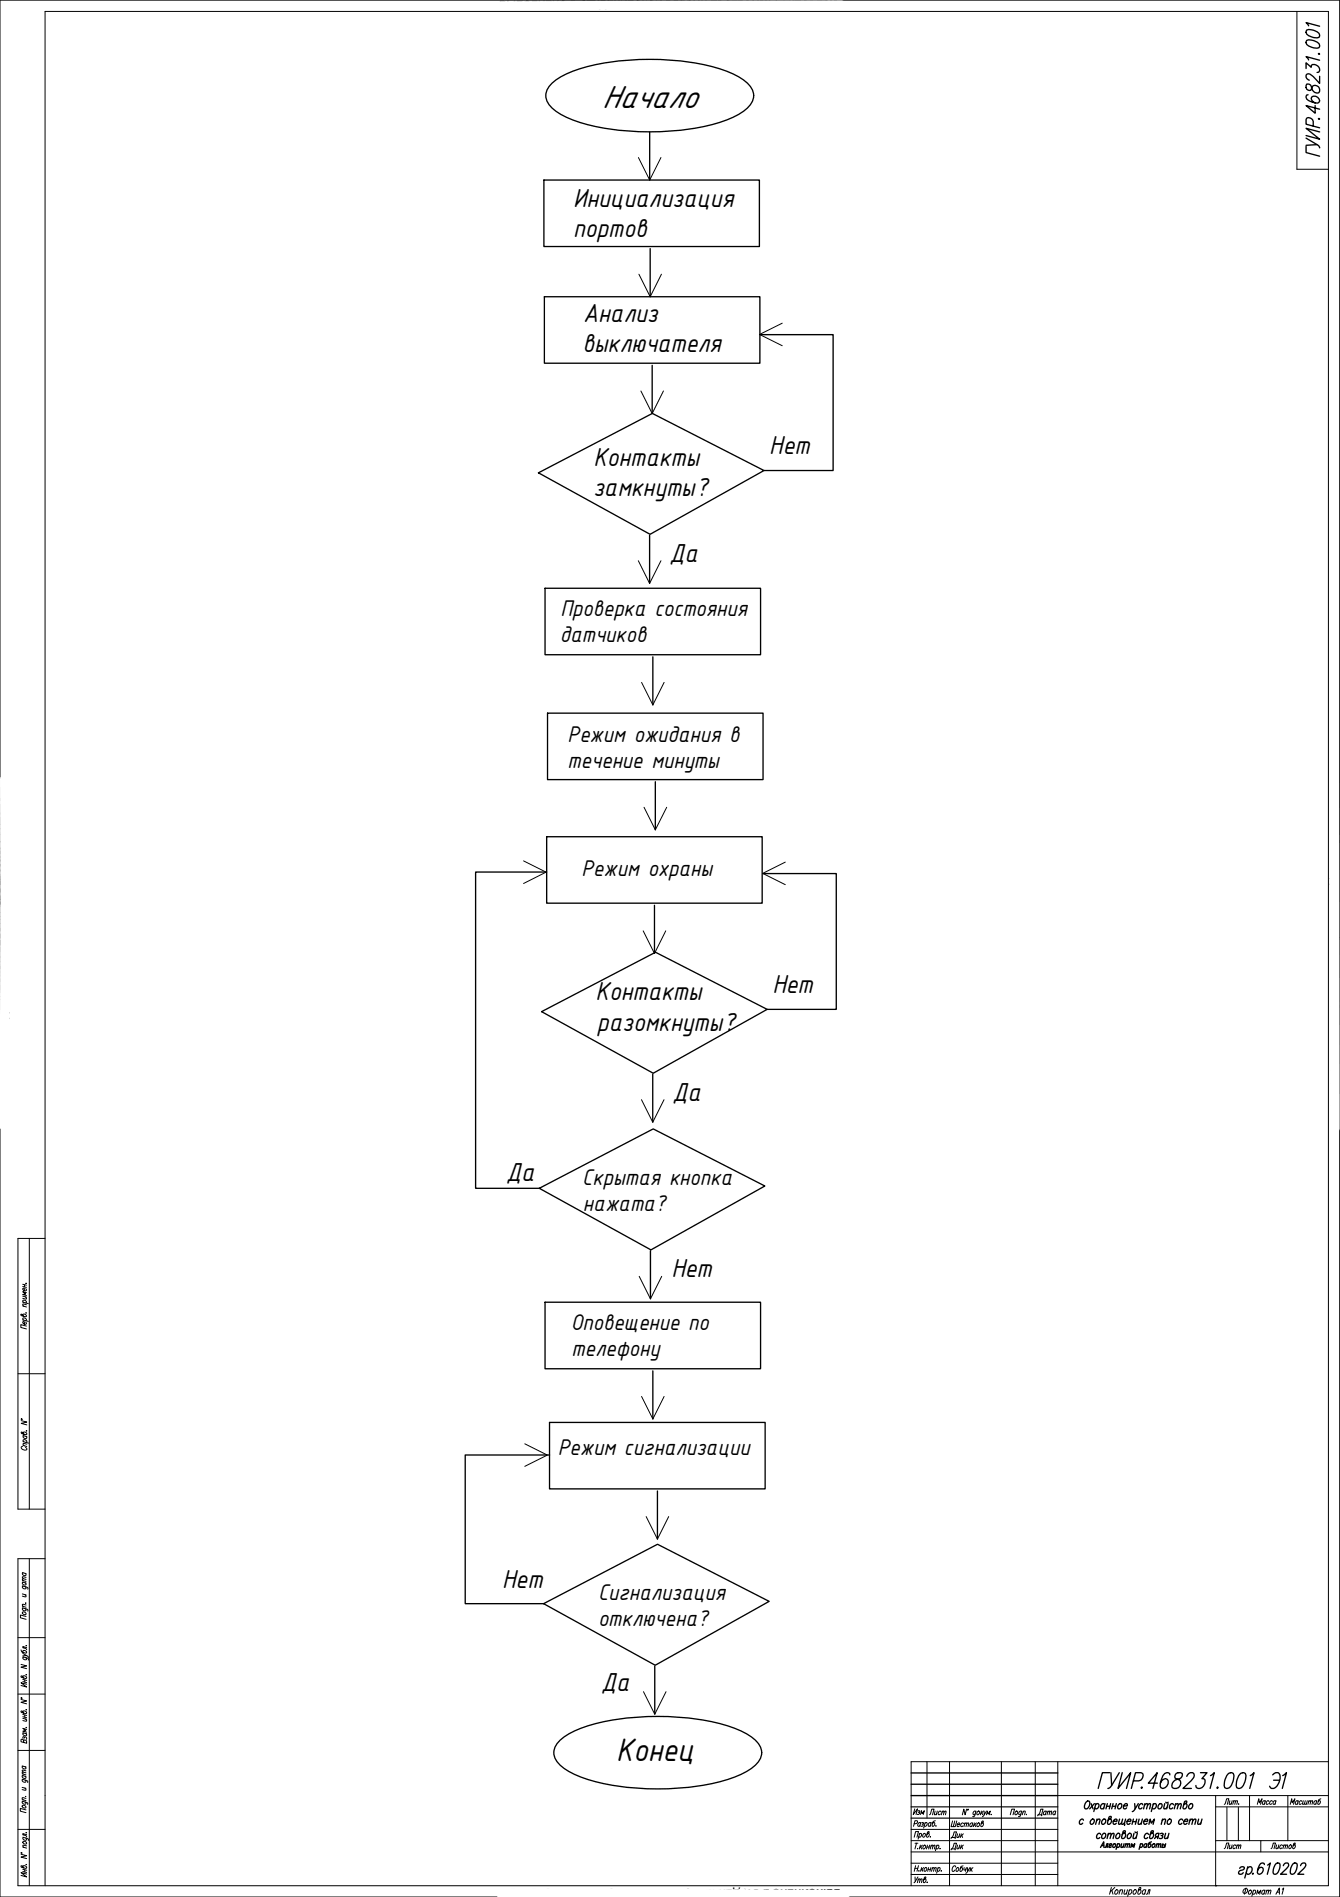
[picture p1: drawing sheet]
<svg xmlns="http://www.w3.org/2000/svg" width="594mm" height="841mm" viewBox="0 0 594 841" stroke-linecap="round" stroke-linejoin="round" font-family="sans-serif">
<!-- layer: KONTUR -->
<path d="M0 .1h593.9v840.9h-593.9z" fill="none" stroke="#000" stroke-width=".44"/>
<g fill="none" stroke="#000" stroke-width=".44">
<path d="M575 5.1v69.9h13.9M283 69.8l5 10 5-10M283.3 121.6l4.9 10 5-10M346.8 143.3l-10 5 10 5M284.1 173.3l5 10 5-10M283 248.6l5 10 5-10M284.4 302.5l5 10 5-10M285.5 357.9l5 10 5.1-10M232.1 381.7l10 5-10 5M348.1 382.2l-9.9 5 9.9 5M285.2 412.7l5 10 4.9-10M284.4 487.5l5 10 5-10"/>
<path d="M13 549v120.1M20 549h-12v120.1h12M283.4 565.9l5 9.9 5-9.9M8 609h12M284.4 619.1l5 10 5-10M232.7 640.1l10 5-10 5M286.5 672.4l5 10 5-10M13 691v145M20 691h-12v145h580.9v-830.9h-568.9v830.9M8 726h12M8 751.1h12M285.3 750l5 10 5-10"/>
<path d="M8 776h12M411 781v25.1M421 781v55M443.9 781v55M459 781v55M469 781v55M469 796.1h119.9M538.9 796.1v39.9M554 796.1v19.9M570.9 796.1v19.9M588.9 781h-185v55M8 811.1h12"/>
<path d="M538.9 801.1h50M538.9 816h50M559 816v5M469 821h119.9"/>
</g>
<g fill="none" stroke="#000" stroke-width=".44">
<path d="M10.1 579l1.6 .4M10.1 577.3l2.5 .7M10.1 574.6l1.6 .5M10.1 569.4l1.6 .4M10.1 570.3l1.6 .5M10.4 577.4l-.3-.5a.76 .76 0 0 1 1.1-.4 .76 .76 0 0 1 .2 1.2M10.9 569.6v1M11.3 575l.4 .5-.1 .4-1.5-.3M11.4 571.3l.3 .5a.8 .8 0 0 1-1 .4 .8 .8 0 0 1-.4-1.1h.5v1.1M11.5 568.9l.2 .1zM11.7 578.5l-1.5-.4-.1 .5 .4 .5M11.7 573.1l-1.6-.4 1.3 .9-1.3 .3 1.6 .5"/>
<path d="M10.1 583.1a.78 .78 0 0 1 1-.4 .78 .78 0 0 1 .4 1.1l-2-.5-.3-.6 .4-.1 .8 1M10.1 585.2l2.5 .6M10.4 585.2l-.3-.4a.75 .75 0 0 1 1-.4 .75 .75 0 0 1 .3 1.1M11.4 586.1l.3 .5a.8 .8 0 0 1-1 .4 .8 .8 0 0 1-.4-1.1l.5 .1v1.1M11.5 582.1h.2zM11.7 587.9l-2.5-.6v1.2l2.5 .7M9.4 629.8l2.5 .7-2.5 .5 2.5 .7M9.4 629l.4 .4zM10.2 635.4a.8 .8 0 0 1 1.1-.4 .8 .8 0 0 1 .3 1l-2-.4-.2-.6 .6 .1 .6 .7M10.2 639.1l2.5 .7M10.2 636.5l1.7 .4M10.6 639.2l-.4-.4a.85 .85 0 0 1 1.1-.4 .85 .85 0 0 1 .5 1l-.3 .1"/>
<path d="M10.6 636.6l-.3 .1a.84 .84 0 0 0 .5 1 .84 .84 0 0 0 1.1-.4l-.4-.5M11.6 634.4h.3zM10 641.3h-.3a.77 .77 0 0 0-.2 1 .77 .77 0 0 0 .8 .4l1.5 .1 .1-.5-.6-.7M10.2 640.8l1.7 .5M11.9 640.3l-1.6-.3-.1 .4 .5 .6M9.9 697.2l1.7 .4M10.2 697.3l-.2 .1a.84 .84 0 0 0 .5 1.1 .84 .84 0 0 0 1.1-.5l-.4-.4M11.6 699.3l-1.6-.3 .4 .9M9.9 712.8l2.2 .7 .2 .8M9.9 703.1l2.2 .7 .2 .7M9.9 712.1l1.7 .4M9.9 706.7l1.7 .4"/>
<path d="M9.9 701.4l1.7 .4M9.9 700.7l1.7 .4M10 714.7a.95 .95 0 0 1 1.1 .1 .95 .95 0 0 1 .3 1 .97 .97 0 0 1-1-.1 .97 .97 0 0 1-.4-1zM10.2 712.9l-.1 .1a.8 .8 0 0 0 .4 1.1 .8 .8 0 0 0 1.1-.5l-.4-.4M10.2 703.2h-.1a.8 .8 0 0 0 .4 1.1 .8 .8 0 0 0 1.1-.4l-.4-.5M10.2 701.5l-.2 .1a.84 .84 0 0 0 .5 1 .84 .84 0 0 0 1.1-.4l-.4-.5M11.1 707l.5 .5-.2 .5-1.5-.4M11.3 710.7l.3 .1zM11.6 716.6l-2.5-.6v1.2l2.5 .7M11.6 711.6l-1.6-.3 .4 .9M11.6 700.2l-1.6-.3 .4 .9M9.3 737.9l2.5 .7-2.5 .5 2.5 .7"/>
<path d="M9.3 731.5l.6 1 1.8 .3a.84 .84 0 0 0-.5-1 .84 .84 0 0 0-1.1 .4l.4 .5M10.1 734.6l2.3 .6 .1 .8M10.1 733l1.7 1-1.7 .1M10.5 734.6l-.1 .1a.8 .8 0 0 0 .3 1.1 .8 .8 0 0 0 1.1-.4l-.4-.5M11.6 729.6h.2zM11.8 734l.8 .9M11.8 730.4l-1.7-.4v.5l1.2 .3 .5 .6M9.3 753.4l2.5 .7-2.5 .6 2.5 .7M9.4 752.7l.3 .3zM10.1 759a.8 .8 0 0 1 1.1-.4 .8 .8 0 0 1 .4 1.1l-2.1-.5-.2-.6 .6 .1 .6 .8M10.1 743.5a.79 .79 0 0 1 1.1-.4 .79 .79 0 0 1 .4 1l-2.1-.4-.2-.6h.6l.6 .8M10.1 744.5l1.7 .5"/>
<path d="M10.1 745.5l1.7 .5M11 744.8v1M11.6 758h.2zM11.6 742.4l.2 .1zM11.8 746.7l-2.5-.7 2.5 1.9-2.5-.6M10.1 768.2l1.7 .5M10.1 761.8l1.7 .4M10.1 760.1l1.7 .4M10.1 761.1l1.7 .4M10.5 771.7l-1-.6-.2 1.1 2.5 .7-.1-1.1-.7-.4-.5 .3v.8M10.5 768.3l-.3 .1a.84 .84 0 0 0 .5 1.1 .84 .84 0 0 0 1.1-.5l-.4-.4M10.8 770.3l.5-.2 .4 .2v.8"/>
<path d="M10.8 770.6l-.1-.5-.5-.2v.8M11 760.3v1M11.3 762.1l.5 .6-.1 .4-1.6-.3M11.6 765.8l.2 .1zM11.8 766.7l-1.7-.4 1.3 .9-1.3 .3 1.7 .5M9.8 798.6l2.3 .6 .1 .8M9.8 788.8l2.3 .7 .1 .8M9.8 797.8l1.7 .5M9.8 792.4l1.7 .4M9.8 787.1l1.7 .5M9.8 786.4l1.7 .5M9.8 782.9l1.7 .5"/>
<path d="M10.2 798.6l-.3 .2a.84 .84 0 0 0 .6 1 .84 .84 0 0 0 1-.4l-.4-.5M10.2 788.9l-.1 .1a.79 .79 0 0 0 .3 1.1 .79 .79 0 0 0 1.1-.5l-.4-.4M10.2 787.2a.79 .79 0 0 0-.1 1.1 .79 .79 0 0 0 1.2 .1l.2-.5-.4-.4M10.2 783l-.3 .2a.84 .84 0 0 0 .6 1 .84 .84 0 0 0 1-.5l-.4-.4M11 792.7l.5 .6-.1 .4-1.6-.3M11.3 796.4l.2 .1zM11.5 797.3l-1.6-.3-.1 .4 .5 .6M11.5 786l-1.6-.3-.1 .3 .5 .5M11.5 785.1l-1.6-.3-.1 .3 .5 .6M557.4 800l.7-2.5 .2 1.8 1.2-1.8-.7 2.5M560.9 798.7l-.1-.3a.77 .77 0 0 0-1.1 .5 .77 .77 0 0 0 .7 1l.2-.3M561 798.3l-.5 1.7"/>
<path d="M562.6 798.7l-.1-.3a.82 .82 0 0 0-1 .5 .82 .82 0 0 0 .4 1.1l.4-.4M564.1 798.7l-.1-.3a.82 .82 0 0 0-1 .5 .82 .82 0 0 0 .4 1.1l.4-.4M565.6 798.7l-.1-.3a.76 .76 0 0 0-1.1 .5 .76 .76 0 0 0 .7 1l.3-.3M565.7 798.3l-.4 1.7M9.9 800.5a.95 .95 0 0 1 1.1 0 .95 .95 0 0 1 .4 1 .95 .95 0 0 1-1.1 0 .95 .95 0 0 1-.4-1zM10.1 814.5l2.3 .7 .1 .8M10.1 818.9l1.7 .4M10.2 816.4a.97 .97 0 0 1 1.1 .1 .97 .97 0 0 1 .4 .9 .95 .95 0 0 1-1.1 0 .95 .95 0 0 1-.4-1zM10.5 814.6l-.1 .1a.79 .79 0 0 0 .3 1.1 .79 .79 0 0 0 1.1-.5l-.4-.4M11.5 802.4l-2.5-.7v1.3l2.5 .6M11.6 812.5l.2 .1zM11.8 818.4l-1.6-.4-.1 .5 .5 .6"/>
<path d="M11.8 813.4l-1.7-.5v.6l1.2 .3 .5 .6M405.3 814.5l.6-2.5h1.3l-.7 2.5M405.3 808.5l1.1-.1 .3-1.1-1.1-.1-.6 2.5M405.7 817.2h1.3M406.3 817.2l-.7 2.5M406.9 819.5h.1M407.6 813.2l.5-.4a.84 .84 0 0 1 .4 1.1 .84 .84 0 0 1-1 .5l-.2-.3M407.7 812.8l-.7 2.6M408.1 818l-.5 1.7M408.1 808.4l-.1-.3a.84 .84 0 0 0-1 .5 .84 .84 0 0 0 .4 1.1l.4-.4M408.2 808l-.4 1.7M408.2 818.8l.4 .9"/>
<path d="M408.6 808.1h.8l-.1 .5-.5 .1M408.9 818l-1.2 1.2M409.1 808.7a.6 .6 0 0 1 0 .9 .6 .6 0 0 1-.9 0M409.3 813.2l.4-.4a.84 .84 0 0 1 .5 1.1 .84 .84 0 0 1-1 .5zM409.6 818.2l.2-.2a.84 .84 0 0 1 .5 1.1 .84 .84 0 0 1-1.1 .5v-.8zM410.1 808.4l.4-.4a.84 .84 0 0 1 .4 1.1 .84 .84 0 0 1-1 .5l-.1-.3M410.2 808l-.7 2.5M411 818.9h.9M411.2 818l-.5 1.7M411.4 812.8a.79 .79 0 0 1 .5 1.1 .79 .79 0 0 1-1.1 .4l.4-2.1 .7-.2-.1 .6-.8 .6M412.2 818l-.5 1.7M412.5 814.3h.1"/>
<path d="M412.7 808.4l-.1-.3a.84 .84 0 0 0-1 .5 .84 .84 0 0 0 .4 1.1l.5-.4M412.7 818.5l.6-.5 .3 .2-.3 1.5M412.8 808l-.4 1.7M412.9 818l-.5 1.7M413.6 818.5l.6-.5 .3 .2-.3 1.5M414.7 807.2l-.9 .3-.5 1.9a.79 .79 0 0 0 1-.3 .79 .79 0 0 0-.4-1.1l-.4 .4M415 809.4h.1M415.3 818.4l.4-.4a.84 .84 0 0 1 .5 1.1 .84 .84 0 0 1-1.1 .5l-.1-.3M415.4 818l-.7 2.5M416.8 819.5h.1M422.3 807.3l-.7 2.5h1.9l.7-2.5M423.3 807.3l-.7 2.5"/>
<path d="M424.4 808.9h1l.1-.5a.77 .77 0 0 0-1.1 .4 .77 .77 0 0 0 .5 1l.4-.3M427.2 808.5l-.1-.2a.82 .82 0 0 0-1.1 .5 .82 .82 0 0 0 .5 1l.4-.3M427.7 808.6l.5-.4 .4 .1-.4 1.5M427.8 808.2l-.4 1.6M428.5 802.1l-.6 2.5-.6-2.5-.7 2.5M428.6 808.6l.5-.4 .4 .1-.4 1.5M429.1 802.1h.2l-.3 .5zM431.2 808.5l-.1-.2a.82 .82 0 0 0-1 .5 .82 .82 0 0 0 .4 1l.4-.3M431.3 808.2l-.5 1.6M432 808.2l-.5 1.6M432.2 808.9l.3 .9M432.6 803.3v-.2a.8 .8 0 0 0-1.1 .4 .8 .8 0 0 0 .4 1.1l.5-.4"/>
<path d="M432.7 802.9l-.7 2.3-.8 .1M432.9 808.2l-1.2 1.2M433.3 803.3l.4-.4a.75 .75 0 0 1 .5 1.1 .75 .75 0 0 1-1.1 .2zM433.3 808.5l.5-.3a.76 .76 0 0 1 .4 1 .76 .76 0 0 1-1.1 .3zM435.1 802.9l-.4 1.7M435.3 803.6l.4 1M435.5 808.2a.8 .8 0 0 1 .4 1 .8 .8 0 0 1-1.1 .4l.5-2 .6-.3-.1 .6-.8 .6M436 802.9l-1.2 1.2M436.3 802.9l.1 1.7 .9-1.7M436.4 804.6l-.9 .8M437.3 804.6l.5-1.7 .3 1.3 .9-1.3-.4 1.7M439.5 804.4h.1"/>
<path d="M447.9 804.6l.7-2.5h1.2l-.7 2.5M450.2 803.3l.4-.4a.76 .76 0 0 1 .4 1.1 .76 .76 0 0 1-1.1 .2zM452.9 803.3l-.1-.3a.82 .82 0 0 0-1.1 .5 .82 .82 0 0 0 .5 1.1l.4-.4M453 802.9l-.7 2.3-.8 .1M453.6 803.4l.5-.5 .4 .1-.3 1.6M453.7 802.9l-.5 1.7M455.1 804.4h.1M9.3 822.1l2.5 .6-2.5 .6 2.5 .7M9.4 821.3l.3 .4zM10.1 827.6a.8 .8 0 0 1 1.1-.4 .8 .8 0 0 1 .4 1.1l-2.1-.4-.2-.6h.6l.6 .8M10.1 828.7l1.7 .5M10.1 829.7l1.7 .4"/>
<path d="M11 829v.9M11.6 826.6l.2 .1zM11.8 830.9l-2.5-.7 2.5 1.9-2.5-.6M405.6 828.3h1.3M405.7 832.1l.1 2.1M405.9 827.1l-.6 2.5M407 832.1l-1.8 2.6M407 833.4l.6-.4 .3 .1-.3 1.6M407.2 833l-.5 1.7M407.2 827.1l-.7 2.5M407.4 829.4h.1M407.9 833.4l.6-.4 .3 .1-.3 1.6"/>
<path d="M408.6 828l-.5 1.6M408.8 828.7l.3 .9M409.5 828l-1.2 1.2M409.9 828.3l.5-.3a.82 .82 0 0 1 .4 1 .82 .82 0 0 1-1 .5zM410 833a.79 .79 0 0 1 .4 1 .79 .79 0 0 1-1 .4l.4-2 .6-.3-.1 .7-.7 .6M411.1 834.4h.1M411.5 828.8h1M411.7 828l-.4 1.6M412.7 828l-.5 1.6M413.3 828.4l.9-.3-.3 1.5M413.4 828l-.4 1.6M414.2 828.4l.9-.3-.4 1.5"/>
<path d="M415.8 828.3l.5-.3a.82 .82 0 0 1 .4 1 .82 .82 0 0 1-1 .5l-.2-.2M415.9 828l-.7 2.5M417.3 829.4h.1M423.7 827.8v-.3a.77 .77 0 0 0-1-.3 .77 .77 0 0 0-.4 .9l-.1 1.4 .5 .2 .6-.6M424.3 828.1l.2-.1a.84 .84 0 0 1 .5 1 .84 .84 0 0 1-1.1 .5v-.8zM427 827.2l-1.1 .6-.3 1.6a.79 .79 0 0 0 1-.4 .79 .79 0 0 0-.4-1l-.4 .4M427.5 828l-.1 1.1 .9-.5M428.5 828l-.5 1.7M428.9 828l.1 1.7 1-1.7M429 829.7l-.8 .8M430.4 828l-.4 1.7M430.6 828.7l.4 1"/>
<path d="M431.3 828l-1.2 1.2M492.7 836.8l-.8 3M492.9 838.1l.5 1.7M494.2 836.8l-2 2M494.5 838.2l.5-.4a1 1 0 0 1 .6 1.3 1 1 0 0 1-1.3 .6zM496.5 838.4l.7-.6 .5 .1-.4 1.9M496.7 837.8l-.6 2M498.7 837.8l-.4 1.9 .5 .1 .7-.6M499.9 837.8l-.6 2M500.6 838.2l.5-.4a1 1 0 0 1 .6 1.3 1 1 0 0 1-1.3 .6l-.1-.3M500.7 837.8l-.8 3M502.6 838.2l.6-.4a1 1 0 0 1 .5 1.3 1 1 0 0 1-1.2 .6z"/>
<path d="M505.2 837.8a.93 .93 0 0 1 .5 1.3 .93 .93 0 0 1-1.3 .4l.6-2.4 .7-.3-.1 .7-.9 .7M507.9 838.2l-.2-.3a1 1 0 0 0-1.2 .6 1 1 0 0 0 .5 1.3l.6-.4M508 837.8l-.6 2M508.2 839.8l.5-.1 .6-1.9h.6l-.5 2M551.6 837.6l1-.3a1.07 1.07 0 0 1 .1 1.7 1.07 1.07 0 0 1-1.6-.4zM552.4 837l-.7 2.8M553.8 838.4l.5-.4a.91 .91 0 0 1 .4 1.1 .91 .91 0 0 1-1.1 .6zM555.6 838.4l.5-.4a.91 .91 0 0 1 .5 1.1 .91 .91 0 0 1-1.1 .6l-.2-.3M555.7 838l-.7 2.7M557.1 839.8l.5-1.8 .3 1.4 1.1-1.4-.5 1.8M560.7 838.4l-.1-.3a.91 .91 0 0 0-1.1 .5 .91 .91 0 0 0 .4 1.2l.6-.4M560.8 838l-.5 1.8"/>
<path d="M561.5 838.5l.6-.5 .4 .1-.4 1.7M561.6 838l-.5 1.8M562.4 838.5l.7-.5 .4 .1-.4 1.7M565.7 839.8l1.5-2.8v2.8M566.2 838.9h1M568.5 837.6l.6-.6-.7 2.8"/>
</g>
<path d="M403.9 816h65.1M403.9 811.1h65.1M543.9 801.3v14.7M549 801.3v14.7M403.9 821h65.1M403.9 831h65.1M403.9 826h65.1" fill="none" stroke="#000" stroke-width=".44"/>
<!-- layer: 0 -->
<circle cx="538.9" cy="836" r=".3" fill="#000"/>
<path d="M403.9 806.1h65.1M403.9 801.1h65.1" fill="none" stroke="#000" stroke-width=".51"/>
<g fill="none" stroke="#000" stroke-width=".59">
<path d="M244.7 36.9a41.6 41.6 0 0 1 19.2-8.2 116 116 0 0 1 57.8 2.7 20.6 20.6 0 0 1 12 8.7 7.4 7.4 0 0 1-3.5 8.8 57.3 57.3 0 0 1-26.4 8.6 114.1 114.1 0 0 1-49.4-4.1 20.6 20.6 0 0 1-12-8.7 6.7 6.7 0 0 1 2.3-7.8zM288 58.5v21.3M241.1 79.8h95.6v29.5h-95.6zM288.2 110.2v21.4M241.3 131.6h95.6v29.4h-95.6zM336.9 148.4h32.5v60.2h-30.7M289.1 162v21.3M238.7 209.6l50.5-26.3 49.5 25.3-50.5 28.3zM288 237.3v21.3M241.6 260.8h95.6v29.5h-95.6zM289.4 291.2v21.3M242.7 316.2h95.6v29.4h-95.6z"/>
<path d="M290.5 346.6v21.3M242.4 371h95.5v29.4h-95.5zM242.4 386.6h-31.5v140.2h28.2M338.3 387.3h32.5v60.2h-30.7M290.2 401.3v21.4M240.1 448.5l50.5-26.3 49.5 25.3-50.5 28.3zM289.4 476.2v21.3M239.1 526.8l50.5-26.3 49.5 25.3-50.5 28.3zM288.4 554.5v21.3M241.6 577.3h95.6v29.5h-95.6zM289.4 607.8v21.3M243.6 630.6h95.6v29.5h-95.6z"/>
<path d="M243.6 645.1h-37.4v65.9h34.8M291.5 661v21.4M241 711l50.5-26.4 49.5 25.4-50.5 28.3zM290.3 738.7v21.3M248.3 771.5a41.6 41.6 0 0 1 19.2-8.2 116 116 0 0 1 57.8 2.8 20.6 20.6 0 0 1 11.9 8.7 7.4 7.4 0 0 1-3.4 8.7 57.3 57.3 0 0 1-26.4 8.6 114.1 114.1 0 0 1-49.4-4.1 20.6 20.6 0 0 1-12-8.7 6.7 6.7 0 0 1 2.3-7.8zM403.9 791h65.1M403.9 786h65.1M403.9 796.1h65.1M481.5 799a.97 .97 0 0 1 1.4-.4 2.35 2.35 0 0 1-1.7 3.3l-.4-.4v-.9zM483.7 799.6l.9 2.3M485.2 799.6l-2.1 2.3M485.9 799.6l-1 3.5"/>
<path d="M489.9 799.6l-.7 2.3M490.9 799.6l-.6 2.3M492.4 799.6l-.6 2.3M493.5 799.6l-.7 2.3M494.9 799.6l-.6 2.3M503 799.6l.3 2.3 1.4-2.3M507.6 799.6l-.6 2.3M511.3 799.6l-.9 3.5M516.4 799.6l-.4 2.2 .6 .1 .8-.6M516.8 799l.3 .3 .8-.3M517.9 799.6l-.7 2.3M521.2 799.6l-.6 2.3"/>
<path d="M525.5 799.6a1.13 1.13 0 0 1 .6 1.6 1.13 1.13 0 0 1-1.6 .5l.6-2.9 .9-.3-.1 .8-1.1 .8M480.4 807a1.13 1.13 0 0 0-1.5-.2 1.13 1.13 0 0 0-.4 1.5l.4 .5 1.1-.5M483.7 807l.7-.5a1.16 1.16 0 0 1 .6 1.5 1.16 1.16 0 0 1-1.5 .6l-.2-.8zM485.7 800.1l.7-.5a1.18 1.18 0 0 1 .6 1.5 1.18 1.18 0 0 1-1.4 .7l-.2-.3M486.2 807.2l.8-.7 .6 .1-.4 2.2M486.4 806.5l-.7 2.3M487.9 819.1l1.4-2.5 .1 2.5M488 813.3a1.14 1.14 0 0 0-1.6-.2 1.14 1.14 0 0 0-.2 1.5l.3 .5 1.1-.5M488.4 818.2h.9M488.7 807l.7-.5a1.21 1.21 0 0 1 .8 1.4 1.21 1.21 0 0 1-1.4 .9l-.4-.5zM488.7 813.3l.7-.5a1.21 1.21 0 0 1 .8 1.4 1.21 1.21 0 0 1-1.4 .9l-.4-.5zM489.7 800.1l-.2-.3a1.28 1.28 0 0 0-1.4 .6 1.28 1.28 0 0 0 .2 1.5l1.1-.4"/>
<path d="M489.8 819.1l.4-.1 .5-1.6h.6l-.4 1.7M490.6 800.8h1.5M491.2 813.5l.9-.7 .5 .2-.5 2.1M491.4 812.8l-.6 2.3M491.9 817.7l.4-.3 .6 .1-.1 .5-1 .4-.2 .6 1-.3M492 806.5a1.21 1.21 0 0 1 .7 1.4 1.21 1.21 0 0 1-1.4 .9l-.3-.7 .7-2.5 .8-.3v.8l-1.2 .9M492.6 813.5l.8-.7 .5 .2-.4 2.1M493.1 800.8h1.5M493.6 807.5h1.6v-.7a1.11 1.11 0 0 0-1.6 .5 1.11 1.11 0 0 0 .7 1.5l.6-.5M493.6 817.7l.4-.3a.77 .77 0 0 1 .5 1.1 .77 .77 0 0 1-1.2 .2zM495 813.3l.7-.5a1.21 1.21 0 0 1 .8 1.4 1.21 1.21 0 0 1-1.4 .9l-.4-.5zM495.4 817.7l.5-.3a.77 .77 0 0 1 .4 1.1 .77 .77 0 0 1-1.2 .2"/>
<path d="M495.5 817.4l-.7 2.5M495.9 800.1l.6-.5a1.21 1.21 0 0 1 .8 1.5 1.21 1.21 0 0 1-1.4 .8l-.4-.4zM496.4 806.5l-.5 2.1 .5 .2 .8-.7M497.3 817.4l-.3 1.6 .4 .1 .6-.5M497.7 806.5l-.5 2.1 .6 .2 .8-.7M498.1 800.6h1.6l.1-.6a1.21 1.21 0 0 0-1.6 .3 1.21 1.21 0 0 0 .2 1.6l1.1-.4M498.2 812.8a1.21 1.21 0 0 1 .8 1.4 1.21 1.21 0 0 1-1.4 .9l-.4-.6 .7-2.5 .9-.4-.1 .9-1.2 .8M498.3 817.4l-.4 1.7M499 817.9l.6-.5 .3 .1-.3 1.6M499 806.5l-.5 2.8M499.1 817.4l-.5 1.7M499.7 807.5h1.6l.1-.7a1.11 1.11 0 0 0-1.6 .5 1.11 1.11 0 0 0 .6 1.5l.7-.5"/>
<path d="M499.9 817.9l.6-.5 .4 .1-.4 1.6M500.1 813.3l.7-.5a1.21 1.21 0 0 1 .7 1.4 1.21 1.21 0 0 1-1.4 .9l-.4-.5zM501.3 819.1l.5-1.7 .3 1.3 1-1.3-.4 1.7M502.2 807.6h1.4M502.5 806.5l-.6 2.3M502.8 812.8l-.5 2.2 .6 .1 .9-.6M503.2 812.2l.3 .3 .8-.3M503.3 801.9l-1.3 1.2M504 806.5l-.7 2.3M504.2 812.8l-.6 2.3M505 806.5l-.4 2.1 .6 .2 .9-.7M505.6 817.7l.5-.3a.77 .77 0 0 1 .4 1.1 .77 .77 0 0 1-1.2 .2"/>
<path d="M505.7 817.4l-.7 2.5M506.5 806.5l-.6 2.3M506.6 800.1l-.1-.3a1.28 1.28 0 0 0-1.5 .6 1.28 1.28 0 0 0 .2 1.5l1.1-.4M507.2 807.5h1.6v-.7a1.11 1.11 0 0 0-1.6 .5 1.11 1.11 0 0 0 .7 1.5l.7-.5M507.4 800.3l.9-.7 .5 .2-.5 2.1M508.4 817.7a.76 .76 0 0 0-1.1 .3 .76 .76 0 0 0 .4 1.1l.5-.4M508.5 817.4l-.4 1.7M508.8 800.3l.8-.7 .5 .2-.4 2.1M509.1 813.3l-.1-.3a1.28 1.28 0 0 0-1.5 .6 1.28 1.28 0 0 0 .2 1.5l1.1-.5M509.4 808.8l.5-2.3 .5 1.8 1.4-1.8-.6 2.3M510.5 816.6l-1.1 .5-.4 1.7a.79 .79 0 0 0 1.1-.3 .79 .79 0 0 0-.4-1.1l-.5 .3M510.6 812.8a1.21 1.21 0 0 1 .8 1.4 1.21 1.21 0 0 1-1.4 .9l-.3-.6 .6-2.5 .9-.4-.1 .9-1.2 .8"/>
<path d="M511 817.7l.5-.3a.77 .77 0 0 1 .4 1.1 .77 .77 0 0 1-1.1 .2zM511.2 800.1l.7-.5a1.21 1.21 0 0 1 .7 1.5 1.21 1.21 0 0 1-1.3 .8l-.5-.4M512.6 814.3l-.7 .8M512.8 817.9l.6-.5 .3 .1-.3 1.6M512.9 817.4l-.5 1.7M513.4 814.3h-.8l-.3-.8 .7-.7h.8l-.6 2.3M513.7 800.1l.7-.5a1.21 1.21 0 0 1 .8 1.5 1.21 1.21 0 0 1-1.4 .8l-.4-.4zM513.7 817.9l.6-.5 .4 .1-.4 1.6M514.4 813h1.3a.72 .72 0 0 1-.9 .8M515.2 813.8l.3 .7-.4 .5h-1.2M515.2 807.2l.9-.7 .6 .1-.4 2.2M515.4 818.1l.6-.2a.64 .64 0 0 1 .2 .9 .64 .64 0 0 1-1 0"/>
<path d="M515.4 806.5l-.6 2.3M515.6 817.4l-.5 1.7M516.8 812.8l-.5 2.2 .6 .1 .9-.6M516.8 817.4l-.4 1.7M517.8 807l.4-.4a.67 .67 0 0 1 .6-.1 .67 .67 0 0 1 .5 .5l-.1 .8-.9 1h-.4l-.4-.5zM518.2 812.8l-.6 2.3M520.3 800.1a1.14 1.14 0 0 0-1.6-.1 1.14 1.14 0 0 0-.2 1.5l.3 .4 1.1-.4M521 800.3l.8-.7 .6 .2-.5 2.1M522.4 800.3l.8-.7 .5 .2-.5 2.1M524.3 807a1.15 1.15 0 0 0-1.6 0 1.15 1.15 0 0 0 0 1.6l.6 .2 .7-.5M524.9 807.5h1.6v-.7a1.11 1.11 0 0 0-1.6 .5 1.11 1.11 0 0 0 .7 1.5l.7-.5M527.3 800.1l.7-.5a1.21 1.21 0 0 1 .8 1.5 1.21 1.21 0 0 1-1.4 .8l-.4-.4z"/>
<path d="M527.5 807.2l.9-.7 .4 .1-.4 2.2M527.7 806.5l-.7 2.3M528.8 807.2l.9-.7 .5 .1-.5 2.2M531.4 806.5l-.4 2.1 .6 .2 .8-.7M532.9 806.5l-.6 2.3M549.6 828.3a1.35 1.35 0 0 1 2-.4l-.2 .9-1.5 .5a1.12 1.12 0 0 0-.8 1.4 1.36 1.36 0 0 0 2.1-.5M553 828.3l1-.7h.6a2.01 2.01 0 0 1 .3 2.2 2.01 2.01 0 0 1-1.8 1.1l-.6-.7M553.2 827.6l-1.3 5M555.5 830.4l-.1 .5 .2-.2M560.5 826.6v-.4l-.9-.2a4.4 4.4 0 0 0-1.9 4.7 1.63 1.63 0 0 0 2-.7 1.63 1.63 0 0 0-.4-2.1 1.77 1.77 0 0 0-1.8 1.4M562 826.9l1.2-.9-1.4 4.9M565.8 826.2h1.5a4.4 4.4 0 0 1-1.9 4.7l-.8-.2a5.2 5.2 0 0 1 1.2-4.5z"/>
<path d="M569 827.1a1.2 1.2 0 0 1 1-1.1 1.2 1.2 0 0 1 1.3 .9l-1 1.6-2.6 2.4h2.7M573.4 826.2h1.5a4.4 4.4 0 0 1-1.8 4.7h-.4a2.1 2.1 0 0 1-.4-2.8zM576.6 827.1a1.2 1.2 0 0 1 1.1-1.1 1.2 1.2 0 0 1 1.3 .9l-1.1 1.6-2.5 2.4h2.6"/>
</g>
<g fill="none" stroke="#fff" stroke-width="2.6">
<path d="M373.3 1.6l-152 .2M374.6 2.1l-153 .2M386.7 2.9l-165.6 .2M1.3 345.3l.5 153.5M2.4 346.3l.7 152M590.7 343.7l.6 151.2M592.3 343.2l.3 157.2M1.6 401.5l-.6 98M8.1 451.3l-6.3 48M1.8 495.4v3.7M223.2 838.3l151.7 .8M329 838.1l.2 1"/>
<path d="M375.7 839.9l-154.1 .3"/>
</g>
<g font-size="15.5">
<text x="267" y="48">Начало</text>
<text x="273.2" y="780.8">Конец</text>
</g>
<g font-size="12.4">
<text x="254" y="91.9">Инициализация</text>
<text x="254" y="105.3">портов</text>
<text x="258.5" y="142.9">Анализ</text>
<text x="258.2" y="156.2">выключателя</text>
<text x="341" y="201.4">Нет</text>
<text x="263.1" y="206.8">Контакты</text>
<text x="262.9" y="220.1">замкнуты?</text>
<text x="296.8" y="249.3">Да</text>
<text x="264.1" y="443.6">Контакты</text>
<text x="342.4" y="440.3">Нет</text>
<text x="264.7" y="456.9">разомкнуты?</text>
<text x="298.2" y="488.2">Да</text>
<text x="224.4" y="523.6">Да</text>
<text x="297.6" y="565.9">Нет</text>
<text x="222.6" y="704.1">Нет</text>
<text x="266.5" y="749.7">Да</text>
</g>
<text font-size="11.5" x="485.8" y="794.1">ГУИР.468231.001 Э1</text>
<g font-size="10.9">
<text x="248.5" y="273.1">Проверка состояния</text>
<text x="248.2" y="284.8">датчиков</text>
<text x="251.6" y="328.9">Режим ожидания в</text>
<text x="251.6" y="340.5">течение минуты</text>
<text x="257.8" y="388.4">Режим охраны</text>
<text x="258.1" y="525.2">Скрытая кнопка</text>
<text x="258.4" y="536.9">нажата?</text>
<text x="253" y="589.6">Оповещение по</text>
<text x="253.4" y="601.3">телефону</text>
<text x="247.3" y="645">Режим сигнализации</text>
<text x="265.1" y="709.4">Сигнализация</text>
<text x="265.1" y="721">отключена?</text>
</g>
<text font-size="10.1" x="586" y="70.6" transform="rotate(-90 586 70.6)">ГУИР.468231.001</text>
<g font-size="6.2">
<text x="459" y="806.1">Дата</text>
<text x="420.5" y="816.3">Дик</text>
<text x="420.5" y="821.3">Дик</text>
</g>
<g font-size="5.7">
<text x="541.5" y="801.2">Лит.</text>
<text x="570.8" y="801.2">Масштаб</text>
<text x="403.6" y="805.7">Изм</text>
<text x="411" y="805.7">Лист</text>
<text x="541.5" y="820.9">Лист</text>
<text x="562.3" y="820.9">Листов</text>
</g>
<g font-size="4.4">
<text x="221.4" y="3.5">ВЫПОЛНЕНО В СТУДЕНЧЕСКОЙ ВЕРСИИ ПРОГРАММЫ AUTODESK</text>
<text x="590.5" y="344.9" transform="rotate(90 590.5 344.9)">ВЫПОЛНЕНО В СТУДЕНЧЕСКОЙ ВЕРСИИ ПРОГРАММЫ AUTODESK</text>
<text x="3.5" y="496.2" transform="rotate(-90 3.5 496.2)">ВЫПОЛНЕНО В СТУДЕНЧЕСКОЙ ВЕРСИИ ПРОГРАММЫ AUTODESK</text>
<text x="372.6" y="837.6" transform="rotate(-180 372.6 837.6)">ВЫПОЛНЕНО В СТУДЕНЧЕСКОЙ ВЕРСИИ ПРОГРАММЫ AUTODESK</text>
</g>
</svg>
